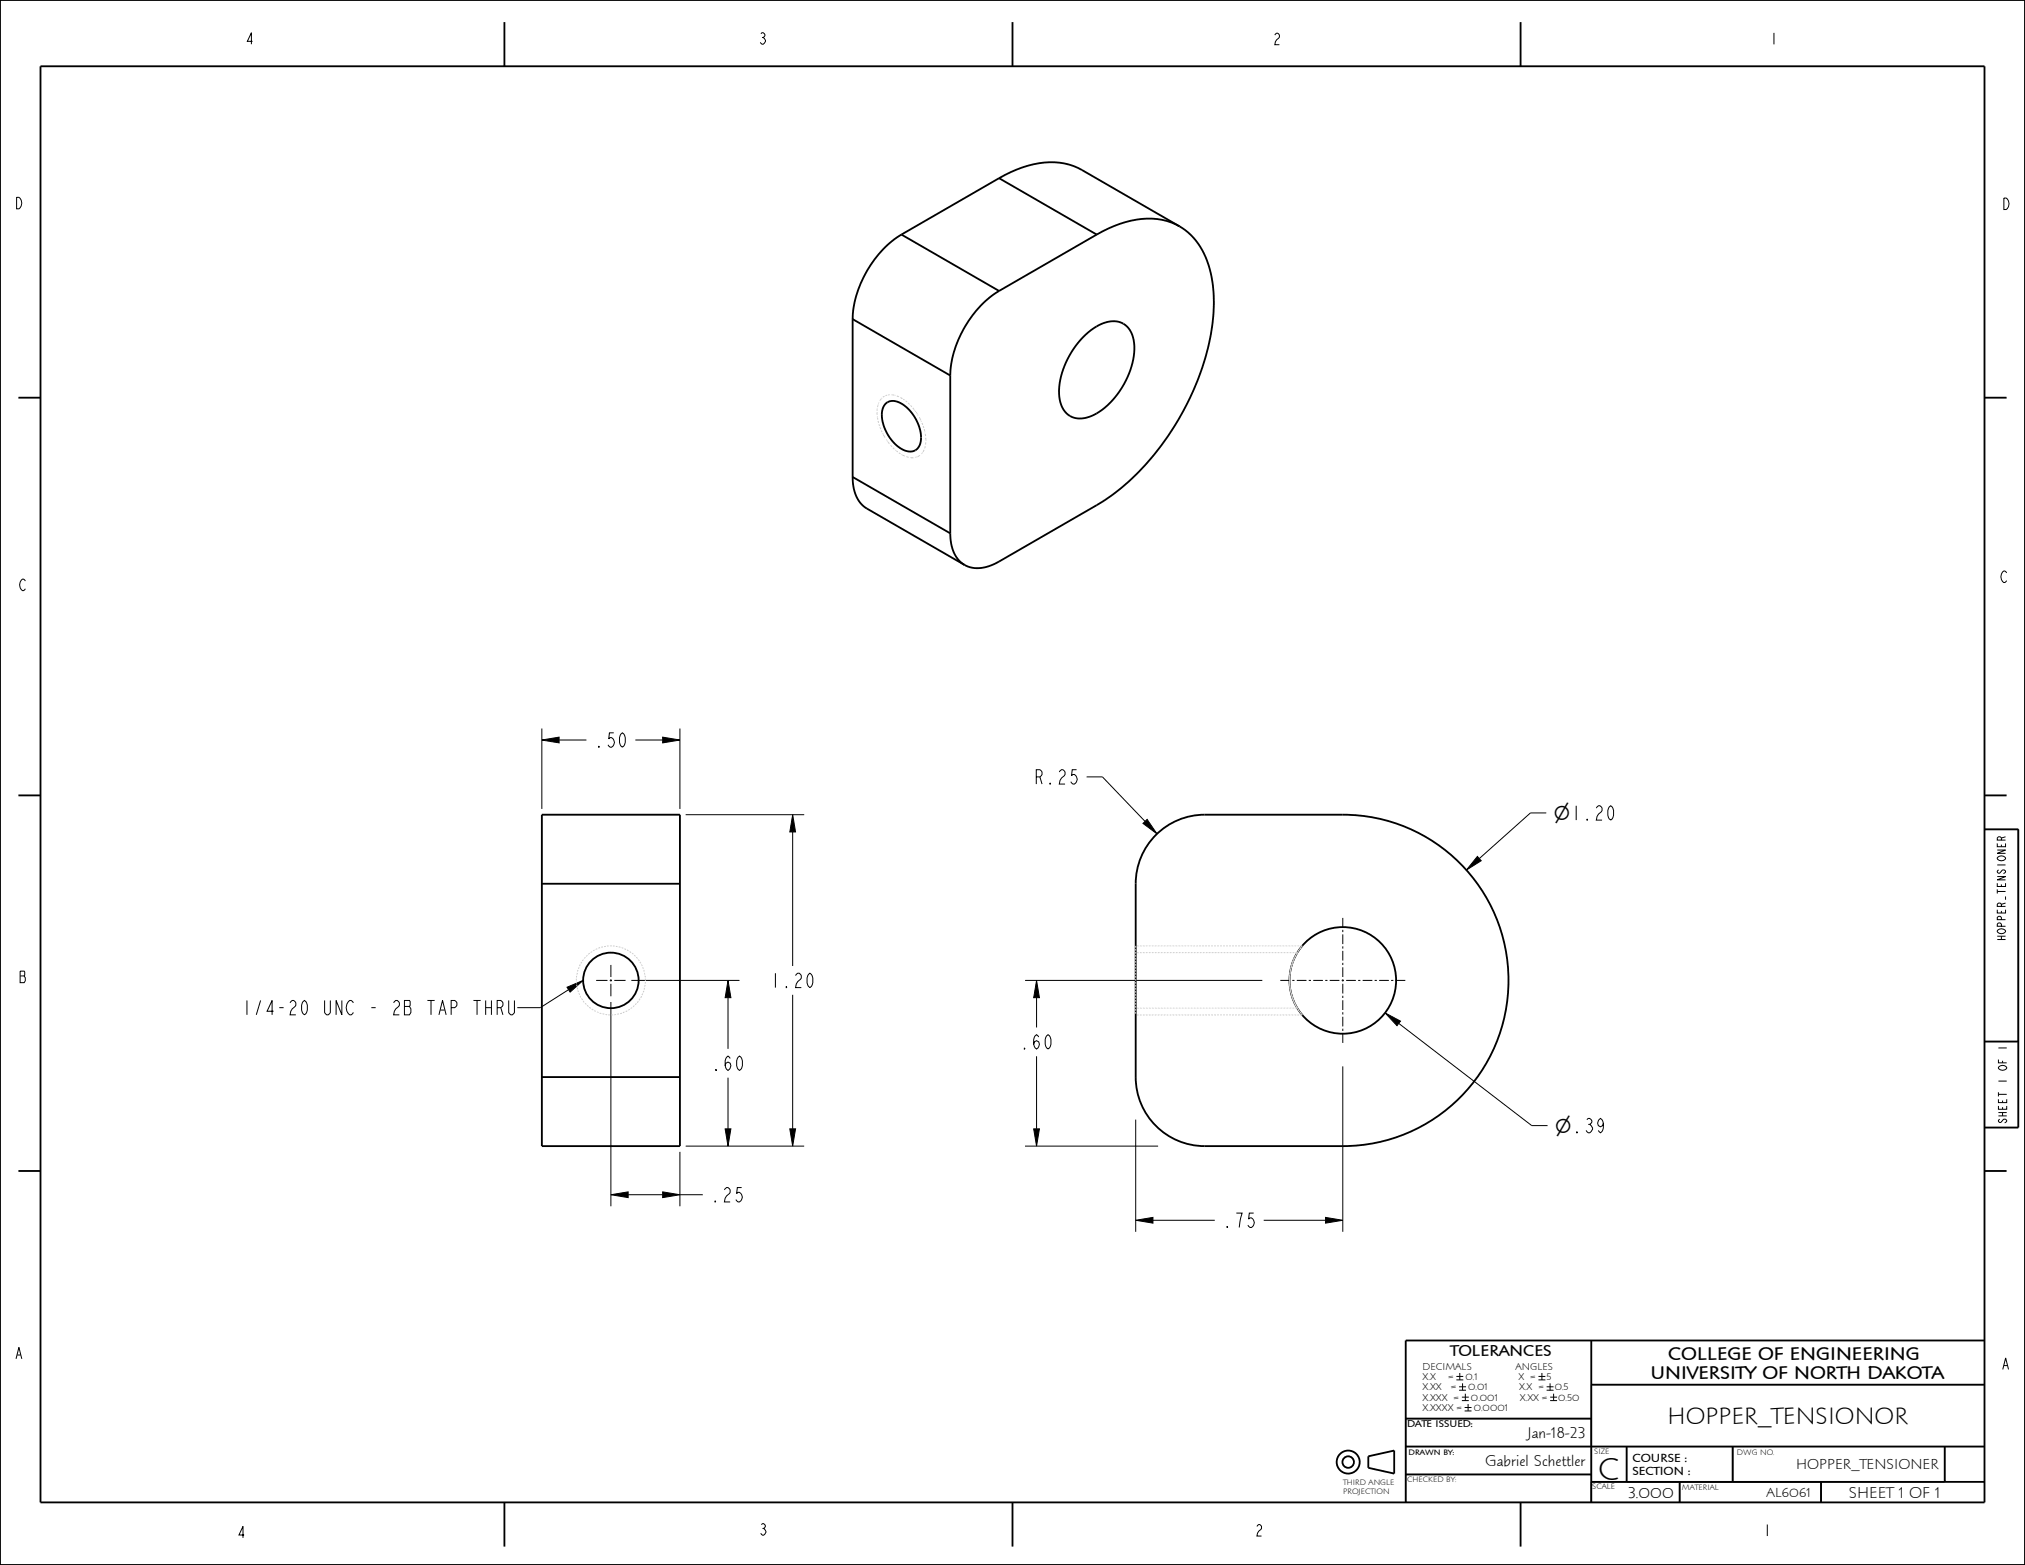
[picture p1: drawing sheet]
<svg xmlns="http://www.w3.org/2000/svg" width="559mm" height="432mm" viewBox="0 0 559 432" stroke-linecap="round" stroke-linejoin="round" font-family="sans-serif">
<g fill="none" stroke="#000" stroke-width=".28">
<path d="M149.5 204.2l4.8-.8v1.6zM149.5 201v22.2M154.3 204.2h7.5M175.3 204.2h7.6M182.9 203.4l4.7 .8-4.7 .8zM187.6 201v22.2M299.9 214.4h4.3l11.8 12.2M189.2 224.8h32.7M218.7 224.8l.8 4.7h-1.6zM218.7 229.5v37M315.4 227.2l1.2-1.1 2.7 4zM407.7 236.3l1 1.2-4 2.6z"/>
<path d="M426.7 224.3h-4.4l-14.1 12.6M547.6 228.8h9.3v58.6h-9.3zM370.5 253.3v2.6M370.5 256.6v.6M370.5 257.8v2.7M156.5 272.4l4.4-1.9-3.6 3.2zM156.9 273.1l-7.8 4.9h-6.3M168.6 276.5v56.3M174.2 270.5h29.9M200.9 270.5l.8 4.8h-1.6zM200.9 275.3v14.1M218.7 274.5v37"/>
<path d="M282.9 270.5h65.4M286 270.5l.8 4.8h-1.6zM286 275.3v8.2M353.3 270.5h2.7M356.6 270.5h.6M357.8 270.5h2.7M361.1 270.5h.7M362.4 270.5h2.7M365.7 270.5h.6M366.9 270.5h2.7M370.2 270.5h.7M370.5 261.1v.6"/>
<path d="M370.5 262.3v2.7M370.5 265.6v.7M370.5 266.9v2.7M370.5 270.2v.6M370.5 271.4v2.7M370.5 274.7v.7M370.5 276v2.7M370.5 279.3v.6M371.5 270.5h2.7M374.8 270.5h.6M376 270.5h2.7M379.3 270.5h.6"/>
<path d="M380.6 270.5h2.6M382.2 279.5l4.3 2.2-1 1.3zM383.9 270.5h.6M385.1 270.5h2.7M200.9 297.3v14.2M286 291.4v20.1M370.5 280.5v2.7M370.5 283.8v.7M370.5 285.1v2.7M370.5 294.2v45.7M386 282.4l36.7 28.2h4.4M187.6 317.8v15"/>
<path d="M189.2 316.2h32.7M200.1 311.5h1.6l-.8 4.7zM217.9 311.5h1.6l-.8 4.7zM282.9 316.2h36.7M285.2 311.5h1.6l-.8 4.7zM313.4 308.9v31M168.6 329.6l4.7-.8v1.6zM173.3 329.6h9.6M182.9 328.8l4.7 .8-4.7 .8zM187.6 329.6h6.3M313.4 336.7l4.8-.8v1.6zM318.2 336.7h17"/>
<path d="M348.7 336.7h17.1M365.8 335.9l4.7 .8-4.7 .8zM401.9 379.8h1.9M402.8 378.8v1.9M424.5 379.8h1.9M425.5 378.8v1.9M387.9 399.1h159.7v-17.1h-108.5v32.5M401.9 380.7h1.9M402.6 382.6h1.9M402.6 383.6h1.9M403.4 385.5h1.9M403.4 386.4h1.9"/>
<path d="M403.6 381.7v1.9M404.2 388.3h1.9M404.2 389.3h1.9M404.4 384.5v1.9M405.1 387.4v1.9M424.5 380.7h1.9M426.8 382.6h1.9M426.8 383.6h1.9M427.7 381.7v1.9M427.8 385.5h1.9M427.8 386.4h1.9M428.7 384.5v1.9"/>
<path d="M439.1 391.4h-51.2v23.1h114.6v-5.6M448.9 399.1v9.8M478.1 399.1v9.8M536.7 399.1v9.8h-97.6M387.9 406.8h51.2M463.5 408.9v5.6"/>
</g>
<g fill="#000">
<path d="M149.5 204.2l4.8-.8v1.6zM182.9 203.4l4.7 .8-4.7 .8zM218.7 224.8l.8 4.7h-1.6zM315.4 227.2l1.2-1.1 2.7 4zM407.7 236.3l1 1.2-4 2.6zM156.5 272.4l4.4-1.9-3.6 3.2zM200.9 270.5l.8 4.8h-1.6zM286 270.5l.8 4.8h-1.6zM382.2 279.5l4.3 2.2-1 1.3zM200.1 311.5h1.6l-.8 4.7zM217.9 311.5h1.6l-.8 4.7zM285.2 311.5h1.6l-.8 4.7z"/>
<path d="M168.6 329.6l4.7-.8v1.6zM182.9 328.8l4.7 .8-4.7 .8zM313.4 336.7l4.8-.8v1.6zM365.8 335.9l4.7 .8-4.7 .8z"/>
</g>
<g fill="none" stroke="#000" stroke-width=".51">
<path d="M0 0h558.8v431.8h-558.8zM11.2 18.3h536.4v396.2h-536.4zM139.2 6.1v12.2M279.4 6.1v12.2M419.6 6.1v12.2M275.7 49.2l-26.9 15.5M248.8 64.7a29.8 29.8 0 0 0-13.5 23.4M248.8 64.7l26.9 15.6M302.6 64.7l-26.9 15.6M235.3 88.1v43.5M235.3 88.1l26.9 15.5M275.7 80.3a29.8 29.8 0 0 0-13.5 23.3"/>
<path d="M298.9 93a11.5 11.5 0 0 1 9.1-4.3 5.9 5.9 0 0 1 5 5.9 22.1 22.1 0 0 1-11.9 20.2 5.8 5.8 0 0 1-8.7-4.5 21.5 21.5 0 0 1 6.5-17.3zM5.1 109.7h6.1M262.2 103.6v43.6M547.6 109.7h6.1M235.3 131.6a9.5 9.5 0 0 0 3.9 8.7l27 15.6M235.3 131.6l26.9 15.6M302.6 139.4l-26.9 15.5a9.5 9.5 0 0 1-9.5 1M262.2 147.2a9.5 9.5 0 0 0 4 8.7M5.1 219.5h6.1M547.6 219.5h6.1M149.5 224.8h38.1v91.4h-38.1zM370.5 224.8h-38.1a19 19 0 0 0-19 19v53.4a19 19 0 0 0 19 19h38.1"/>
<path d="M547.6 228.8h9.3v82.3h-9.3M149.5 243.8h38.1M149.5 297.2h38.1M547.6 287.4h9.3M5.1 323.1h6.1M547.6 323.1h6.1M439.1 369.9v44.6M547.6 369.9h-159.7v44.6M387.9 399.1h159.7M387.9 391.4h51.2M439.1 382h108.5M448.9 399.1v9.8"/>
<path d="M478.1 399.1v9.8M536.7 399.1v9.8M139.2 414.5v12.2M279.4 414.5v12.2M377.6 401.8l7.1-1.6v6.4l-7.1-1.6zM387.9 406.8h51.2M419.6 414.5v12.2M439.1 408.9h108.5M463.5 408.9v5.6M502.5 408.9v5.6"/>
<circle cx="370.5" cy="270.5" r="14.7"/>
<circle cx="372" cy="403.4" r="3.2"/>
<circle cx="372" cy="403.4" r="1.59"/>
</g>
<!-- layer: 02___PRT_ALL_AXES -->
<g fill="none" stroke="#000" stroke-width=".51">
<path d="M275.7 49.2a26.4 26.4 0 0 1 18.2-4.1l2.3 .7 2.4 1.1 26.9 15.6a19.7 19.7 0 0 0-16.6-.7l-3.1 1.3-3.2 1.6zM325.5 62.5a19.7 19.7 0 0 1 8.8 14 53.3 53.3 0 0 1-3.9 28.7 71.3 71.3 0 0 1-26.2 33.2l-1.6 1M244.4 111.4a3.7 3.7 0 0 1 4.9 .3 11.1 11.1 0 0 1 4.6 10.7 3.1 3.1 0 0 1-4.9 1.6 11.1 11.1 0 0 1-5.4-11.2zM370.5 224.8a45.7 45.7 0 0 1 45.8 45.7 45.7 45.7 0 0 1-45.8 45.7"/>
<circle cx="168.6" cy="270.5" r="7.7"/>
</g>
<path d="M164.5 270.5h3.1M168.3 270.5h.6M168.6 266.2v3.4M168.6 270.2v.6M168.6 271.4v3.5M169.5 270.5h3.1" fill="none" stroke="#000" stroke-width=".28"/>
<g fill="none" stroke="#ccc" stroke-width=".28">
<path d="M242 113.7v.7M242.1 112.7l-.1 .6M242.1 114.9v.1M242.1 115h.1M242.1 115v.1M242.1 115.1h.1M242.1 115.2l.1 .6M242.1 112.3h.1M242.2 115.8h.1M242.3 111.8h.1M242.3 111.8l-.2 .5M242.3 111.6v.1"/>
<path d="M242.3 111.6h.1M242.3 116.1l.1 .6M242.3 111.5v.1M242.3 111.5h.1M242.4 111.4h.1M242.4 111.3v.1M242.4 111.3h.1M242.4 111.2v.1M242.5 111.1h.1M242.5 111v.1M242.5 117l.2 .5M242.5 111h.1"/>
<path d="M242.8 110.6h.1M242.8 117.9l.2 .5M243.2 118.7l.2 .5M243.2 110l-.4 .6M243.3 109.9h.1M243.4 109.8l-.1 .1M243.4 109.8h.1M243.6 119.6h.1M243.6 119.6l.1 .2M243.7 119.9l.5 .8M243.9 109.4l-.3 .2M243.9 109.4h.1"/>
<path d="M244.1 109.3l-.2 .1M244.4 109.2h.1M244.5 109.1l-.1 .1M244.8 109l-.3 .1M245.2 109h-.1M245.2 108.9v.1M245.2 108.9h.1M245.3 108.9h-.1M245.3 108.9h.1M245.5 108.9h-.2M246 108.9l.8 .1M246.9 109.1h.1"/>
<path d="M247 109.1h.1M247.1 109.1h.1M247.5 109.2l.6 .3M248.1 109.5h.1M248.5 109.7l.5 .3M249.3 110.1v.1M249.3 110.2h.1M249.3 110.2l.3 .2M249.6 110.4h.1M249.9 110.6l.4 .4M250.6 111.2l.4 .3M251 111.5v.1"/>
<path d="M251.3 111.8l.3 .5M251.9 112.5l.3 .5M252.3 113.1h.1M252.3 113.1l.2 .2M252.5 113.3h.1M252.6 113.4h.1M252.6 113.4v.1M252.6 113.5h.1M252.6 113.5l.1 .1M252.8 113.7h.1M252.8 113.7v.1M252.8 113.8l.1 .1"/>
<path d="M252.9 113.9h.1M253 114.1h.1M253 114.1l.2 .2M253.2 114.3h.1M253.2 114.4l.2 .2M253.7 115.1l.3 .7M254 115.8h.1M254 115.8l.1 .2M254.1 116h.1M254.2 116.1v.1M254.2 116.2l.1 .1M254.4 116.7l.2 .5"/>
<path d="M254.8 117.5h.1M254.8 117.5l.1 .5M255 118.4l.2 .5M255.2 119v.1M255.2 119.1h.1M255.2 119.1v.1M255.2 119.2h.1M255.2 119.2v.1M255.2 119.3h.1M255.3 119.7h.1M255.3 119.7l.1 .6M244.6 121.3h.1"/>
<path d="M244.6 121.3v.1M244.6 121.4h.1M244.7 121.4v.1M244.8 121.6l.1 .1M244.9 121.7v.1M244.9 121.8h.1M245 121.9h.1M245 121.9l.5 .6M245.8 122.8l.3 .5M246.4 123.5h.1M246.4 123.5l.4 .4M247.1 124.2h.1"/>
<path d="M247.2 124.2v.1M247.2 124.3h.1M247.4 124.4h.1M247.4 124.4l.4 .3M248 124.9l.5 .3M248.8 125.4h.1M248.9 125.4v.1M248.9 125.5h.1M249 125.5l.7 .3M250.1 126l.7 .2M251.2 126.3h.1M251.3 126.3h.1"/>
<path d="M251.5 126.3h.1M252.1 126.3h-.6M252.1 126.3h.1M252.5 126.2h.1M252.6 126.2h-.1M252.6 126.2h.1M252.7 126.2h.1M252.8 126.2h-.1M252.8 126.2h.1M252.8 126.1v.1M252.9 126.1h.1M253 126.1h-.1"/>
<path d="M253 126.1h.1M253.1 126.1h-.1M253.1 126.1h.1M253.9 125.6l-.7 .4M253.9 125.6h.1M254.3 125.2h.1M254.4 125.2h-.1M254.4 125.1v.1M254.4 125.1h.1M254.5 125h.1M254.5 124.9v.1M254.6 124.8v.1"/>
<path d="M254.6 124.8h.1M254.7 124.7l-.1 .1M255 124.1l-.3 .6M255.3 123.1l-.1 .6M255.5 120.8v.5M255.5 122.1l-.1 .6M255.5 121.3v.1M255.5 121.4v.1M255.5 121.6v.1M255.5 121.6h.1M313.4 261v.5M313.4 261.8v.5"/>
<path d="M313.4 262.6v.5M313.4 263.5v.5M313.4 264.3v.5M313.4 265.1v.5M313.4 266v.4M313.4 266.8v.5M313.4 267.6v.5M313.4 268.4v.5M313.4 269.3v.5M313.4 270.1v.5M313.4 270.9v.5M313.4 271.7v.5"/>
<path d="M313.4 272.6v.5M313.4 273.4v.5M313.4 274.2v.5M313.4 275.1v.5M313.4 275.9v.5M313.4 276.7v.5M313.4 277.5v.5M313.4 278.4v.5M313.4 279.2v.5M313.4 261h.1M313.7 261h.5M313.7 278.2h.5"/>
<path d="M313.7 262.8h.5M314.5 261h.5M314.6 278.2h.4M314.6 262.8h.4M315.4 261h.5M315.4 278.2h.5M315.4 262.8h.5M316.2 261h.5M316.2 278.2h.5M316.2 262.8h.5M317 261h.5M317 278.2h.5"/>
<path d="M317 262.8h.5M317.8 261h.5M317.9 278.2h.5M317.9 262.8h.5M318.6 261h.5M318.7 278.2h.5M318.7 262.8h.5M319.5 261h.5M319.5 278.2h.5M319.5 262.8h.5M320.3 261h.5M320.3 278.2h.5"/>
<path d="M320.3 262.8h.5M321.1 261h.5M321.2 278.2h.5M321.2 262.8h.5M321.9 261h.5M322 278.2h.5M322 262.8h.5M322.7 261h.5M322.8 278.2h.5M322.8 262.8h.5M323.6 261h.5M323.6 278.2h.5"/>
<path d="M323.6 262.8h.5M324.4 261h.5M324.5 278.2h.5M324.5 262.8h.5M325.2 261h.5M325.3 278.2h.5M325.3 262.8h.5M326 261h.5M326.1 278.2h.5M326.1 262.8h.5M326.9 261h.4M326.9 278.2h.5"/>
<path d="M326.9 262.8h.5M327.7 261h.5M327.8 278.2h.5M327.8 262.8h.5M328.5 261h.5M328.6 278.2h.5M328.6 262.8h.5M329.3 261h.5M329.4 278.2h.5M329.4 262.8h.5M330.1 261h.5M330.2 278.2h.5"/>
<path d="M330.2 262.8h.5M331 261h.4M331.1 278.2h.5M331.1 262.8h.5M331.8 261h.5M331.9 278.2h.5M331.9 262.8h.5M332.6 261h.5M332.7 278.2h.5M332.7 262.8h.5M333.4 261h.5M333.5 278.2h.5"/>
<path d="M333.5 262.8h.5M334.2 261h.5M334.4 278.2h.5M334.4 262.8h.5M335.1 261h.4M335.2 278.2h.5M335.2 262.8h.5M335.9 261h.5M336 278.2h.5M336 262.8h.5M336.7 261h.5M336.8 278.2h.5"/>
<path d="M336.8 262.8h.5M337.5 261h.5M337.7 278.2h.5M337.7 262.8h.5M338.3 261h.5M338.5 278.2h.5M338.5 262.8h.5M339.2 261h.5M339.3 278.2h.5M339.3 262.8h.5M340 261h.5M340.2 278.2h.4"/>
<path d="M340.2 262.8h.4M340.8 261h.5M341 278.2h.5M341 262.8h.5M341.6 261h.5M341.8 278.2h.5M341.8 262.8h.5M342.4 261h.5M342.6 278.2h.5M342.6 262.8h.5M343.3 261h.5M343.5 278.2h.5"/>
<path d="M343.5 262.8h.5M344.1 261h.5M344.3 278.2h.5M344.3 262.8h.5M344.9 261h.5M345.1 278.2h.5M345.1 262.8h.5M345.7 261h.5M345.9 278.2h.5M345.9 262.8h.5M346.5 261h.5M346.8 278.2h.5"/>
<path d="M346.8 262.8h.5M347.4 261h.5M347.6 278.2h.5M347.6 262.8h.5M348.2 261h.5M348.4 278.2h.5M348.4 262.8h.5M349 261h.5M349.2 278.2h.5M349.2 262.8h.5M349.8 261h.5M350.1 278.2h.5"/>
<path d="M350.1 262.8h.5M350.6 261h.5M350.9 278.2h.5M350.9 262.8h.5M351.5 261h.5M351.7 278.2h.5M351.7 262.8h.5M352.3 261h.5M352.5 278.2h.5M352.5 262.8h.5M353.1 261h.5M353.4 278.2h.5"/>
<path d="M353.4 262.8h.5M353.9 261h.5M354.2 278.2h.5M354.2 262.8h.5M354.7 261h.5M355 278.2h.5M355 262.8h.5M355.6 261h.5M355.8 270.5v.1M355.8 270.5h.1M355.8 270.6l.2 2.1M355.8 278.2h.5"/>
<path d="M355.8 262.8h.5M355.8 270.1v.4M355.8 270.9l.1 .5M355.9 271.8v.5M355.9 269.2v.5M356 272.6l.1 .5M356 268.4l-.1 .5M356 268.4l-.2 2.1M356 272.7h.1M356 272.7l.5 2.1M356 268.4h.1M356.1 273.5l.1 .5"/>
<path d="M356.1 267.6l-.1 .5M356.1 267.5l-.1 .9M356.2 267.3l-.1 .4M356.2 267.3h.1M356.2 267.2l.1-.5-.1 .6M356.3 274.3l.2 .5M356.4 261h.5M356.5 274.8l1.1 2.7 1.3 1.9M356.6 275.1l.1 .5M356.6 265.9l-.2 .5M356.7 278.2h.5M356.7 262.8h.5"/>
<path d="M356.8 265.3l-.5 1.6M356.8 265.3l-.1 .3M356.9 275.9l.2 .5M356.9 265.1l-.1 .2M357.2 276.7l.2 .4M357.2 264.3l-.2 .5M357.2 261h.5M357.3 264h.1M357.5 262.8h.5l-.3 .5M357.5 278.2h.5M357.6 277.4l.2 .5M357.6 263.6l-.3 .4"/>
<path d="M358 261h.5M358.6 262l-1.8 3.3M358.6 262h.1M358.8 279.3l.5 .7h-.5M358.8 261h.5l-.2 .2M359.1 261.2l-.5 .8M359.1 261.2h.1M313.4 280h.1M313.7 280h.5M314.5 280h.5M315.4 280h.5M316.2 280h.5"/>
<path d="M317 280h.5M317.8 280h.5M318.6 280h.5M319.5 280h.5M320.3 280h.5M321.1 280h.5M321.9 280h.5M322.7 280h.5M323.6 280h.5M324.4 280h.5M325.2 280h.5M326 280h.5"/>
<path d="M326.9 280h.4M327.7 280h.5M328.5 280h.5M329.3 280h.5M330.1 280h.5M331 280h.4M331.8 280h.5M332.6 280h.5M333.4 280h.5M334.2 280h.5M335.1 280h.4M335.9 280h.5"/>
<path d="M336.7 280h.5M337.5 280h.5M338.3 280h.5M339.2 280h.5M340 280h.5M340.8 280h.5M341.6 280h.5M342.4 280h.5M343.3 280h.5M344.1 280h.5M344.9 280h.5M345.7 280h.5"/>
<path d="M346.5 280h.5M347.4 280h.5M348.2 280h.5M349 280h.5M349.8 280h.5M350.6 280h.5M351.5 280h.5M352.3 280h.5M353.1 280h.5M353.9 280h.5M354.7 280h.5M355.6 280h.5"/>
<path d="M356.4 280h.5M357.2 280h.5M358 280h.5"/>
</g>
<path d="M178.1 270.5a9.5 9.5 0 0 0-13.9-8.4 9.5 9.5 0 0 0-1.1 16.2 9.5 9.5 0 0 0 14.9-6.6l.1-1.2" fill="none" stroke="#ccc" stroke-width=".28" stroke-dasharray=".5 .3" stroke-linecap="butt"/>
<text font-size="8.8" x="441" y="408.2">C</text>
<text font-size="6.6" x="460.1" y="392.9">HOPPER_TENSIONOR</text>
<g font-size="5.5">
<text x="428.7" y="226.3">⌀1.20</text>
<text x="428.7" y="226.3">⌀</text>
<text x="429" y="312.6">⌀.39</text>
<text x="429" y="312.6">⌀</text>
</g>
<g font-size="5.2">
<text x="163.8" y="206.2">.50</text>
<text x="285.2" y="216.3">R.25</text>
<text x="212.4" y="272.5">1.20</text>
<text x="66.6" y="280">1/4-20 UNC - 2B TAP THRU</text>
<text x="281.3" y="289.4">.60</text>
<text x="196.1" y="295.4">.60</text>
<text x="195.9" y="331.6">.25</text>
<text x="337.2" y="338.7">.75</text>
<text x="460.3" y="375.2">COLLEGE OF ENGINEERING</text>
<text x="455.4" y="380.6">UNIVERSITY OF NORTH DAKOTA</text>
</g>
<g font-size="4.4">
<text x="400.2" y="374.2">TOLERANCES</text>
<text x="421.5" y="396.8">Jan-18-23</text>
<text x="409.8" y="404.5">Gabriel Schettler</text>
<text x="449.4" y="413.2">3.000</text>
<text x="510.2" y="413.2">SHEET 1 OF 1</text>
</g>
<g font-size="4.1">
<text x="67.6" y="12.2">4</text>
<text x="209.2" y="12.2">3</text>
<text x="351.1" y="12.3">2</text>
<text x="488.2" y="12.2">1</text>
<text x="3.9" y="57.6">D</text>
<text x="552.3" y="57.8">D</text>
<text x="551.8" y="160.7">C</text>
<text x="5.1" y="163">C</text>
<text x="5.1" y="271.1">B</text>
<text x="3.9" y="374.9">A</text>
<text x="552.2" y="377.8">A</text>
<text x="65.3" y="424.3">4</text>
<text x="209.3" y="423.6">3</text>
<text x="346.2" y="423.8">2</text>
<text x="486.4" y="423.8">1</text>
</g>
<text font-size="4" x="495.6" y="405.4">HOPPER_TENSIONER</text>
<text font-size="3.7" x="487.5" y="413">AL6061</text>
<g font-size="3.3">
<text x="450.4" y="403.4">COURSE :</text>
<text x="450.4" y="406.9">SECTION :</text>
</g>
<g font-size="3">
<text x="553.4" y="259" transform="rotate(-90 553.4 259)">HOPPER_TENSIONER</text>
<text x="553.8" y="310.2" transform="rotate(-90 553.8 310.2)">SHEET 1 OF 1</text>
</g>
<g font-size="2.8">
<text x="392.6" y="377.9">DECIMALS</text>
<text x="418.2" y="377.9">ANGLES</text>
<text x="392.6" y="380.7">X.X</text>
<text x="392.6" y="383.6">X.XX</text>
<text x="399.7" y="380.7">=</text>
<text x="400.5" y="383.6">=</text>
<text x="404.4" y="380.7">0.1</text>
<text x="405.2" y="383.6">0.01</text>
<text x="419" y="380.7">X =</text>
<text x="419.2" y="383.6">X.X =</text>
<text x="426.8" y="380.7">5</text>
<text x="429" y="383.6">0.5</text>
<text x="392.6" y="386.4">X.XXX =</text>
<text x="392.6" y="389.3">X.XXXX =</text>
<text x="405.9" y="386.4">0.001</text>
<text x="406.7" y="389.3">0.0001</text>
<text x="419.4" y="386.4">X.XX =</text>
<text x="430" y="386.4">0.50</text>
<text x="388.3" y="393.7">DATE ISSUED:</text>
</g>
<g font-size="2.2">
<text x="388.7" y="401.4">DRAWN BY:</text>
<text x="439.9" y="401.3">SIZE</text>
<text x="479.3" y="401.5">DWG NO.</text>
<text x="370.6" y="409.8">THIRD ANGLE</text>
<text x="370.6" y="412.1">PROJECTION</text>
<text x="388.3" y="408.9">CHECKED BY:</text>
<text x="439.4" y="410.9">SCALE</text>
<text x="464.1" y="411.1">MATERIAL</text>
</g>
</svg>
